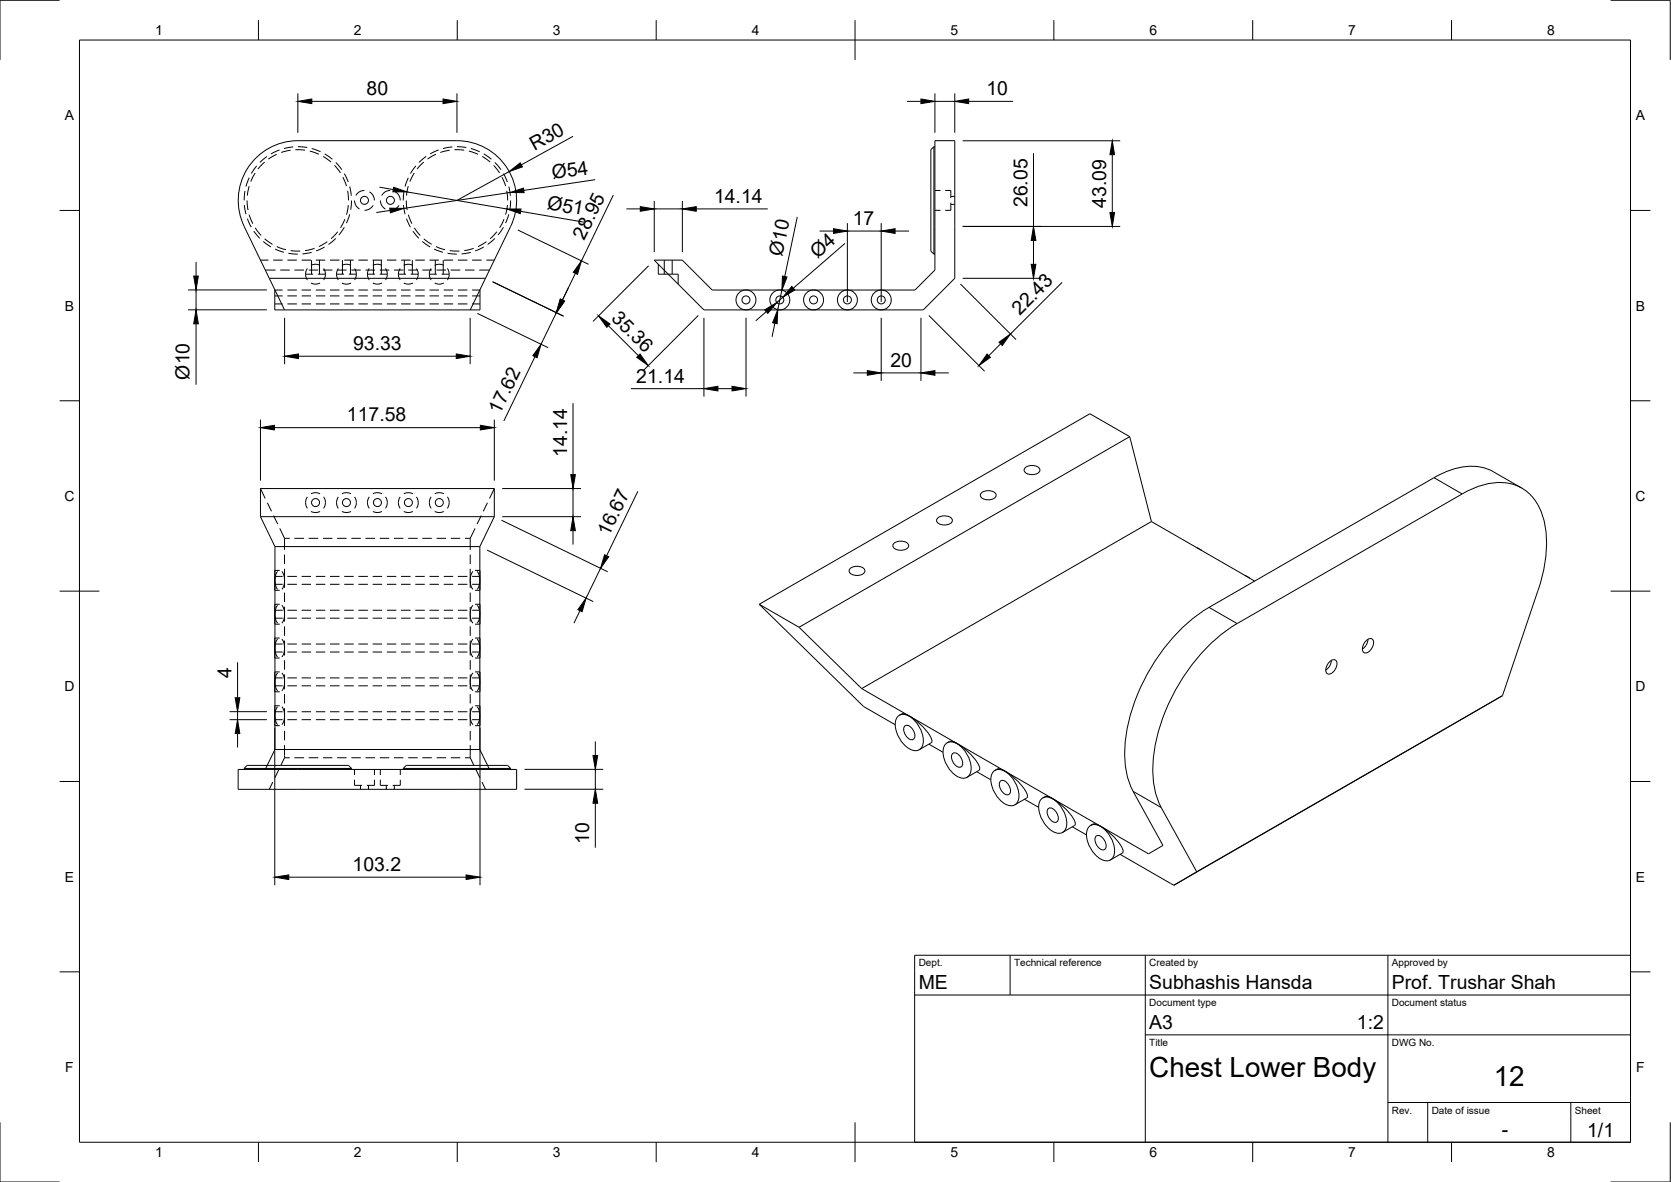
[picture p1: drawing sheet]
<svg xmlns="http://www.w3.org/2000/svg" width="420mm" height="297mm" viewBox="0 0 420 297" stroke-linecap="round" stroke-linejoin="round" font-family="sans-serif">
<!-- layer: Hidden -->
<g fill="none" stroke="#000" stroke-width=".25">
<path d="M67.1 39.3l-1.8 1.5M69.6 38.8l-2.1 1.2M70.3 37.7l-2.2 1M73.1 37.7l-2.4 .6M73.7 36.9l-2.3 .4M74.3 37.6l2.4 .1M74.9 36.9l2.3 .2M77.9 38l2.3 .8M78.4 37.3l2.2 .8M81.3 39.3l1.9 1.4M81.6 38.7l2 1.3M107.2 39.3l-1.9 1.5"/>
<path d="M109.6 38.8l-2.1 1.2M110.3 37.7l-2.2 1M113.1 37.7l-2.4 .6M113.7 36.9l-2.3 .4M114.3 37.6l2.4 .1M114.9 36.9l2.3 .2M117.9 38l2.3 .8M118.4 37.3l2.2 .8M121.3 39.3l1.9 1.4M121.6 38.7l2 1.3M61.4 51.5l.4 2.3M61.6 48l-.2 2.4"/>
<path d="M62.1 50.4l.3 2.4M62.2 55l1 2.1M62.7 46.8l-.5 2.4M62.7 54l.9 2.2M62.7 44.7l-.9 2.2M63.8 58.1l1.5 1.8M64.2 43.5l-1.1 2.1M64.2 57.3l1.5 1.9M64.5 41.7l-1.3 1.9M66.5 40.7l-1.6 1.8M84.1 41.6l1.5 1.9M84.4 40.8l1.5 1.8"/>
<path d="M84.4 59.9l-1.8 1.5M84.9 58.2l-1.7 1.8M86.2 44.5l.9 2.3M86.6 43.6l1 2.1M86.6 57.1l-1.4 2M86.7 55.1l-1.1 2.1M87.4 47.9l.2 2.5M87.6 51.5l-.5 2.4M87.9 46.9l.4 2.3M87.9 53.9l-.8 2.2M88.4 50.4l-.2 2.3M89.2 50.4l.4 1.4 .8 .7"/>
<path d="M91.6 47.9l-1.3 .4-.8 .8M92.9 48.2l.9 .9 .3 1.3M93.8 51.6l-1 1-1.1 .3M95.7 50.4l.4 1.4 .8 .7M98.1 47.9l-1.3 .4-.8 .8M99.4 48.2l.9 .9 .3 1.3M100.3 51.6l-1 1-1.2 .3M101.5 51.5l.4 2.3M101.6 48l-.2 2.4M102.2 50.4l.2 2.4M102.2 55l1 2.1M102.7 46.8l-.5 2.4"/>
<path d="M102.7 44.7l-.8 2.2M102.7 54l.9 2.2M103.8 58.1l1.5 1.8M104.2 43.5l-1.1 2.1M104.2 57.3l1.5 1.9M104.6 41.7l-1.4 1.9M106.6 40.7l-1.7 1.8M124.1 41.6l1.5 1.9M124.4 40.8l1.6 1.8M124.4 59.9l-1.8 1.5M124.9 58.2l-1.6 1.8M126.2 44.5l.9 2.3"/>
<path d="M126.6 43.6l1 2.1M126.6 57.1l-1.4 2M126.7 55.1l-1.1 2.1M127.4 47.9l.3 2.5M127.6 51.5l-.5 2.4M127.9 46.9l.4 2.3M127.9 53.9l-.8 2.2M128.4 50.4l-.2 2.3M235.1 47.9h1.4M235.1 52.9h1.4M237.7 47.9h1.4v1.9M239.1 51v1.9h-1.4"/>
<path d="M239.1 51.4h1M239.1 49.4h1M65.5 65.4h2M66.2 60.7l1.9 1.3M66.5 60l2 1.4M66.7 67.9h2.6M68.7 65.4h2.4M69.1 76.4h2M69.1 74.4h2M69.1 72.9h2M69.2 62.6l2.2 .8M69.6 62l2.3 .7"/>
<path d="M70.5 67.9h2.4M72.3 65.4h2.4M72.3 72.9h2.4M72.3 76.4h2.4M72.3 74.4h2.4M72.5 63.7l2.4 .2M73.1 63l2.4 .1M74 67.9h2.4M75.8 65.4h2.4M75.8 72.9h2.4M75.8 76.4h2.4M75.8 74.4h2.4"/>
<path d="M76.8 68.9l.1 .7 .4 .7M76.8 68.9h1.9M77.3 67.5l-.4 .7-.1 .7M77.6 67.9h2.4M78.2 66.7l.9-.3 1.4 .3M78.2 71.1l.9 .3 1.4-.3M78.3 65.4v3.5M78.4 63.4l-2.3 .4M79.1 62.4l-2.4 .6M79.4 65.4h2.4M79.4 72.9h2.4M79.4 76.4h2.4"/>
<path d="M79.4 74.4h2.4M79.9 68.9h1.9M80.3 65.4v3.5M81.2 67.9h2.4M81.4 67.5l.3 .7 .1 .7M81.6 62.1l-2.1 .9M81.8 68.9l-.1 .7-.3 .7M82.3 60.7l-2.1 1.3M83 65.4h2.4M83 72.9h2.4M83 76.4h2.4M83 74.4h2.4"/>
<path d="M84.6 68.9l.5 1.4M84.6 68.9h1.9M84.8 67.9h2.3M85.1 67.5l-.5 1.4M86 66.7l.9-.3 1.4 .3M86 71.1l.9 .3 1.4-.3M86.1 65.4v3.5M86.6 65.4h2.3M86.6 72.9h2.3M86.6 76.4h2.3M86.6 74.4h2.3M87.7 68.9h1.9"/>
<path d="M88.1 65.4v3.5M88.3 67.9h2.4M89.2 67.5l.4 1.4M89.6 68.9l-.4 1.4M90.1 65.4h2.4M90.1 72.9h2.4M90.1 76.4h2.4M90.1 74.4h2.4M91.9 67.9h2.4M92.4 68.9l.1 .7 .4 .7M92.4 68.9h1.9M92.9 67.5l-.4 .7-.1 .7"/>
<path d="M93.7 65.4h2.4M93.7 72.9h2.4M93.7 76.4h2.4M93.7 74.4h2.4M93.7 66.7l1-.3 1.3 .3M93.7 71.1l1 .3 1.3-.3M93.9 65.4v3.5M95.5 68.9h1.9M95.5 67.9h2.4M95.9 65.4v3.5M96.9 67.5l.4 .7 .1 .7M97.3 65.4h2.4"/>
<path d="M97.3 72.9h2.4M97.3 76.4h2.4M97.3 74.4h2.4M97.4 68.9l-.1 .7-.4 .7M99.1 67.9h2.3M100.2 68.9l.4 1.4M100.2 68.9h1.9M100.6 67.5l-.4 1.4M100.8 65.4h2.4M100.8 72.9h2.4M100.8 76.4h2.4M100.8 74.4h2.4"/>
<path d="M101.5 66.7l1-.3 1.3 .3M101.5 71.1l1 .3 1.3-.3M101.7 65.4v3.5M102.6 67.9h2.4M103.3 68.9h1.9M103.7 65.4v3.5M104.4 65.4h2.4M104.4 72.9h2.4M104.4 76.4h2.4M104.4 74.4h2.4M104.7 67.5l.5 1.4M105.2 68.9l-.5 1.4"/>
<path d="M106.2 60.7l1.9 1.3M106.2 67.9h2.4M106.6 60l1.9 1.4M107.9 68.9l.2 .7 .3 .7M107.9 68.9h2M108 65.4h2.4M108 72.9h2.4M108 76.4h2.4M108 74.4h2.4M108.4 67.5l-.3 .7-.2 .7M109.2 62.6l2.2 .8M109.3 66.7l1-.3 1.3 .3"/>
<path d="M109.3 71.1l1 .3 1.3-.3M109.5 65.4v3.5M109.6 62l2.3 .7M109.8 67.9h2.4M111 68.9h1.9M111.4 65.4v3.5M111.6 65.4h2.3M111.6 72.9h2.3M111.6 76.4h2.3M111.6 74.4h2.3M112.5 67.5l.3 .7 .1 .7M112.5 63.7l2.4 .2"/>
<path d="M112.9 68.9l-.1 .7-.3 .7M113.1 63l2.4 .1M113.3 67.9h2.4M115.1 65.4h2.4M115.1 72.9h2.4M115.1 76.4h2.4M115.1 74.4h2.4M116.9 67.9h2.4M118.4 63.4l-2.3 .4M118.7 65.4h2.4M118.7 72.9h1.9M118.7 76.4h2"/>
<path d="M118.7 74.4h2M119.1 62.4l-2.4 .6M120.5 67.9h2.6M121.6 62.1l-2.1 .9M122.3 65.4h2M122.3 60.7l-2.1 1.3M167 65.4v3.5M168 68.9h2.5v2.5M169 65.4v3.5M65.5 122.8l1.2 2.5M67.2 126.4l1.1 2.1M68.8 129.6l1 2.1"/>
<path d="M70.3 132.8l1.2 2.5M71.5 135.3v2.9M71.5 139.4v2.4M71.5 135.3h1.4M74 135.3h2.4M77.3 124.9a2.43 2.43 0 0 0 0 2.8M77.6 135.3h2.4M78.2 124.1l.9-.3 1.4 .3M78.2 128.5l1.1 .3 1.2-.3M81.2 135.3h2.4M81.4 124.9a2.43 2.43 0 0 1 0 2.8M84.8 135.3h2.3"/>
<path d="M85.1 124.9a2.49 2.49 0 0 0 0 2.8M86 124.1l.9-.3 1.4 .3M86 128.5l1.1 .3 1.2-.3M88.3 135.3h2.4M89.2 124.9a2.53 2.53 0 0 1 0 2.8M91.9 135.3h2.4M92.9 124.9a2.43 2.43 0 0 0 0 2.8M93.7 124.1l1-.3 1.3 .3M93.7 128.5l1.2 .3 1.1-.3M95.5 135.3h2.4M96.9 124.9a2.43 2.43 0 0 1 0 2.8M99.1 135.3h2.3"/>
<path d="M100.6 124.9a2.49 2.49 0 0 0 0 2.8M101.5 124.1l1-.3 1.3 .3M101.5 128.5l1.2 .3 1.1-.3M102.6 135.3h2.4M104.7 124.9a2.53 2.53 0 0 1 0 2.8M106.2 135.3h2.4M108.4 124.9a2.43 2.43 0 0 0 0 2.8M109.3 124.1l1-.3 1.3 .3M109.3 128.5l1.1 .3 1.2-.3M109.8 135.3h2.4M112.5 124.9a2.43 2.43 0 0 1 0 2.8M113.3 135.3h2.4"/>
<path d="M116.9 135.3h1.3M118.2 135.3v2.9M118.2 139.4v2.4M119.4 132.8l-1.2 2.5M121 129.6l-1 2.1M122.6 126.4l-1.1 2.1M124.3 122.8l-1.2 2.5M69.1 146.8h2M69.1 144.9h2M69.1 155.3h2M69.1 153.4h2M69.1 148.3h1.2"/>
<path d="M69.1 143.3h1.2M69.1 156.9h1.2M69.1 151.9h1.2M69.8 143.6a4.1 4.1 0 0 0 0 4.5M69.8 152.1a4.1 4.1 0 0 0 0 4.5M70.9 143.6a4.1 4.1 0 0 1 0 4.5M70.9 152.1a4.1 4.1 0 0 1 0 4.5M71.5 142.9v4.8M71.5 148.9v2.4M71.5 152.5v3.7M71.5 157.4v2.4M72.3 146.8h2.4"/>
<path d="M72.3 144.9h2.4M72.3 155.3h2.4M72.3 153.4h2.4M75.8 146.8h2.4M75.8 144.9h2.4M75.8 155.3h2.4M75.8 153.4h2.4M79.4 146.8h2.4M79.4 144.9h2.4M79.4 155.3h2.4M79.4 153.4h2.4M83 146.8h2.4"/>
<path d="M83 144.9h2.4M83 155.3h2.4M83 153.4h2.4M86.6 146.8h2.3M86.6 144.9h2.3M86.6 155.3h2.3M86.6 153.4h2.3M90.1 146.8h2.4M90.1 144.9h2.4M90.1 155.3h2.4M90.1 153.4h2.4M93.7 146.8h2.4"/>
<path d="M93.7 144.9h2.4M93.7 155.3h2.4M93.7 153.4h2.4M97.3 146.8h2.4M97.3 144.9h2.4M97.3 155.3h2.4M97.3 153.4h2.4M100.8 146.8h2.4M100.8 144.9h2.4M100.8 155.3h2.4M100.8 153.4h2.4M104.4 146.8h2.4"/>
<path d="M104.4 144.9h2.4M104.4 155.3h2.4M104.4 153.4h2.4M108 146.8h2.4M108 144.9h2.4M108 155.3h2.4M108 153.4h2.4M111.6 146.8h2.3M111.6 144.9h2.3M111.6 155.3h2.3M111.6 153.4h2.3M115.1 146.8h2.4"/>
<path d="M115.1 144.9h2.4M115.1 155.3h2.4M115.1 153.4h2.4M118.2 142.9v4.8M118.2 148.9v2.4M118.2 152.5v3.7M118.2 157.4v2.4M118.7 146.8h2M118.7 144.9h2M118.7 155.3h2M118.7 153.4h2M118.9 143.6a4.1 4.1 0 0 0 0 4.5"/>
<path d="M118.9 152.1a4.1 4.1 0 0 0 0 4.5M119.4 148.3h1.2M119.4 143.3h1.2M119.4 156.9h1.2M119.4 151.9h1.2M120 143.6a4.1 4.1 0 0 1 0 4.5M120 152.1a4.1 4.1 0 0 1 0 4.5M69.1 178.9h2M69.1 172.3h2M69.1 170.4h2M69.1 163.9h2M69.1 161.8h2"/>
<path d="M69.1 177.4h1.2M69.1 173.8h1.2M69.1 168.9h1.2M69.1 165.4h1.2M69.1 160.3h1.2M69.8 177.6a4.1 4.1 0 0 0 0 4.5M69.8 169.1a4.1 4.1 0 0 0 0 4.5M69.8 160.6a4.1 4.1 0 0 0 0 4.5M70.9 177.6a4.1 4.1 0 0 1 0 4.5M70.9 169.1a4.1 4.1 0 0 1 0 4.5M70.9 160.6a4.1 4.1 0 0 1 0 4.5M71.5 161v3.7"/>
<path d="M71.5 165.9v2.4M71.5 169.5v3.7M71.5 174.4v2.4M71.5 178v4.5M72.3 178.9h2.4M72.3 172.3h2.4M72.3 170.4h2.4M72.3 163.9h2.4M72.3 161.8h2.4M75.8 178.9h2.4M75.8 172.3h2.4M75.8 170.4h2.4"/>
<path d="M75.8 163.9h2.4M75.8 161.8h2.4M79.4 178.9h2.4M79.4 172.3h2.4M79.4 170.4h2.4M79.4 163.9h2.4M79.4 161.8h2.4M83 178.9h2.4M83 172.3h2.4M83 170.4h2.4M83 163.9h2.4M83 161.8h2.4"/>
<path d="M86.6 178.9h2.3M86.6 172.3h2.3M86.6 170.4h2.3M86.6 163.9h2.3M86.6 161.8h2.3M90.1 178.9h2.4M90.1 172.3h2.4M90.1 170.4h2.4M90.1 163.9h2.4M90.1 161.8h2.4M93.7 178.9h2.4M93.7 172.3h2.4"/>
<path d="M93.7 170.4h2.4M93.7 163.9h2.4M93.7 161.8h2.4M97.3 178.9h2.4M97.3 172.3h2.4M97.3 170.4h2.4M97.3 163.9h2.4M97.3 161.8h2.4M100.8 178.9h2.4M100.8 172.3h2.4M100.8 170.4h2.4M100.8 163.9h2.4"/>
<path d="M100.8 161.8h2.4M104.4 178.9h2.4M104.4 172.3h2.4M104.4 170.4h2.4M104.4 163.9h2.4M104.4 161.8h2.4M108 178.9h2.4M108 172.3h2.4M108 170.4h2.4M108 163.9h2.4M108 161.8h2.4M111.6 178.9h2.3"/>
<path d="M111.6 172.3h2.3M111.6 170.4h2.3M111.6 163.9h2.3M111.6 161.8h2.3M115.1 178.9h2.4M115.1 172.3h2.4M115.1 170.4h2.4M115.1 163.9h2.4M115.1 161.8h2.4M118.2 161v3.7M118.2 165.9v2.4M118.2 169.5v3.7"/>
<path d="M118.2 174.4v2.4M118.2 178v4.5M118.7 178.9h2M118.7 172.3h2M118.7 170.4h2M118.7 163.9h2M118.7 161.8h2M118.9 177.6a4.1 4.1 0 0 0 0 4.5M118.9 169.1a4.1 4.1 0 0 0 0 4.5M118.9 160.6a4.1 4.1 0 0 0 0 4.5M119.4 177.4h1.2M119.4 173.8h1.2"/>
<path d="M119.4 168.9h1.2M119.4 165.4h1.2M119.4 160.3h1.2M120 177.6a4.1 4.1 0 0 1 0 4.5M120 169.1a4.1 4.1 0 0 1 0 4.5M120 160.6a4.1 4.1 0 0 1 0 4.5M67.2 192.3l-.5 1.1M68.6 196.5l-.9 1.9M69.1 180.9h2M69.1 182.4h1.2M70.1 193.3l-1 2.2M71.5 183.7v2.3"/>
<path d="M71.5 187.2v3.2M71.5 190.4l-.8 1.8M71.5 190.4h1.4M72.3 180.9h2.4M74 190.4h2.4M75.8 180.9h2.4M77.6 190.4h2.4M79.4 180.9h2.4M81.2 190.4h2.4M83 180.9h2.4M84.8 190.4h2.3M86.6 180.9h2.3"/>
<path d="M88.3 190.4h2.4M89.1 195.9v1.5h1.9M89.1 193.4v1.4M90.1 180.9h2.4M90.6 197.4v1M91.9 190.4h2.4M92.6 197.4v1M93.7 180.9h2.4M94.1 195.9v1.5h-1.9M94.1 193.4v1.4M95.5 190.4h2.4M95.6 195.9v1.5h1.9"/>
<path d="M95.6 193.4v1.4M97.1 197.4v1M97.3 180.9h2.4M99.1 190.4h2.3M99.1 197.4v1M100.6 195.9v1.5h-1.9M100.6 193.4v1.4M100.8 180.9h2.4M102.6 190.4h2.4M104.4 180.9h2.4M106.2 190.4h2.4M108 180.9h2.4"/>
<path d="M109.8 190.4h2.4M111.6 180.9h2.3M113.3 190.4h2.4M115.1 180.9h2.4M116.9 190.4h1.3M118.2 183.7v2.3M118.2 187.2v3.2M118.2 190.4l.9 1.8M118.7 180.9h2M119.4 182.4h1.2M119.6 193.3l1.1 2.2M121.2 196.5l.9 1.9"/>
<path d="M122.6 192.3l.5 1.1"/>
</g>
<!-- layer: Visible -->
<g fill="none" stroke="#000" stroke-width=".25">
<path d="M74.9 35.4h40a15 15 0 0 1 13.5 21.5l-6.3 13M74.9 35.4a15 15 0 0 0-13.5 21.5l10.1 21M234.8 36.9l-.7 .7v25.5l.7 .8M234.8 36.9v27M234.8 36.9h.3M67.7 69.9h54.4M69.1 72.9v5h51.6l-.1-5M122.1 69.9l-3.9 8M164.5 65.4h7.1l7.5 7.5h51l5-5v-32.5h5v34.5l-8 8h-55.1zM165.5 66.4v2.5h2.5M234.8 63.9h.3M257.7 117.6a2.63 2.63 0 0 1 3.8 .4 1.63 1.63 0 0 1-2 1.3 1.63 1.63 0 0 1-2-1.3z"/>
<path d="M284.1 109.7l-10.1-5.7-83.1 47.9M284.1 109.7l5.4 21.4M284.1 109.7l-83.2 47.9M65.5 129.8l3.6 7.6M65.5 129.8v-7h58.8v7M65.5 129.8h58.8M69.1 137.4v50.9M69.1 137.4h51.5M120.6 137.4v50.9M124.3 129.8l-3.7 7.6M224.7 136.6a2.63 2.63 0 0 1 3.8 .4 1.63 1.63 0 0 1-2 1.3 1.63 1.63 0 0 1-2-1.3zM235.7 130.3a2.63 2.63 0 0 1 3.8 .3 1.63 1.63 0 0 1-2 1.3 1.63 1.63 0 0 1-2-1.3z"/>
<path d="M246.7 123.9a2.63 2.63 0 0 1 3.8 .4 1.63 1.63 0 0 1-2 1.3 1.63 1.63 0 0 1-2-1.3zM289.5 131.1l26 14.9M289.5 131.1l-72.8 41.9M300.9 137.7l1.3 .7M382.6 122.6l-7-4a13.5 13.5 0 0 0-12.4 .1l-2.6 1.3-56.6 32.6a46.7 46.7 0 0 0-19.3 25.4 30.1 30.1 0 0 0-.8 18.5l1 2.4M69.1 143.3v5M69.1 151.9v5M120.6 143.3v5M120.6 151.9v5M190.9 151.9l10 5.7M190.9 151.9l26.2 25.7 8 4.5M200.9 157.6l15.8 15.4"/>
<path d="M213.7 142.9a2.63 2.63 0 0 1 3.8 .4 1.63 1.63 0 0 1-2 1.3 1.63 1.63 0 0 1-2-1.3zM313 144.6l1.3 .7M69.1 177.4v5M69.1 168.9v4.9M69.1 160.3v5.1M120.6 177.4v5M120.6 168.9v4.9M120.6 160.3v5.1M216.7 173l12 7M226.7 179.4l-.6 .4M226.7 179.4h.6l1.4 .5M228.7 180l36 20.7"/>
<path d="M228.7 179.9a13.8 13.8 0 0 1 5.6 6.2l-.2 .6M334.4 166.2a1 1 0 0 1 1.4-.3 1 1 0 0 1 .3 1.3l-.3 1a1.62 1.62 0 0 1-2.2 1 2.4 2.4 0 0 1 .8-3zM334.8 165.9a3.1 3.1 0 0 1-1.5 2.5M343.6 160.9a1 1 0 0 1 1.4-.3 1 1 0 0 1 .3 1.3l-.3 1a1.62 1.62 0 0 1-2.2 1 2.4 2.4 0 0 1 .8-3zM344 160.7a3.1 3.1 0 0 1-1.5 2.4M377.8 174.8l8.9-26.4a29.7 29.7 0 0 0 .8-19.7 11.1 11.1 0 0 0-13.8-7.1 22.3 22.3 0 0 0-6 2.5l-56.6 32.6a46.7 46.7 0 0 0-19.3 25.4 30.1 30.1 0 0 0-.8 18.5l1 2.3 8.9 16.2M377.8 174.8l-82.7 47.7M377.8 174.8l-76.9 44.3M59.9 193.4h70v5h-70zM61.4 193.1l.7-.8h25.5l.8 .8M61.4 193.1h27M61.4 193.1v.3"/>
<path d="M69.1 188.3l-1.9 4M69.1 188.3h51.5M88.4 193.1v.3M101.4 193.1l.8-.8h25.5l.7 .8M101.4 193.1h27M101.4 193.1v.3M120.6 188.3l2 4M128.4 193.1v.3M225.7 180.1a2.54 2.54 0 0 1 3.6 .3 7 7 0 0 1 2.6 7.2 2.1 2.1 0 0 1-3.3 .6 7.5 7.5 0 0 1-3.4-6.9zM227.5 182.5a1.62 1.62 0 0 1 2.1 1 1.63 1.63 0 0 1-.1 2.4 2.49 2.49 0 0 1-2-3.4zM233.6 187l3.5 2M234.1 186.7l-3 1.7"/>
<path d="M237.7 187a2.54 2.54 0 0 1 3.6 .3 7 7 0 0 1 2.6 7.2 2.1 2.1 0 0 1-3.2 .6 7.5 7.5 0 0 1-3.5-6.9zM238.7 186.4l-.6 .3M238.7 186.3a5.1 5.1 0 0 1 3.7 1.7 12.3 12.3 0 0 1 4 5l-.3 .6M239.5 189.4a1.62 1.62 0 0 1 2.2 1 1.63 1.63 0 0 1-.2 2.4 2.49 2.49 0 0 1-2-3.4zM245.6 193.9l3.5 2.1M246.1 193.6l-3 1.7M249.7 193.9a2.54 2.54 0 0 1 3.6 .4 7 7 0 0 1 2.6 7.1 2.1 2.1 0 0 1-3.2 .6 7.5 7.5 0 0 1-3.5-6.9zM250.7 193.3a5.1 5.1 0 0 1 3.7 1.7 12.3 12.3 0 0 1 4 5l-.3 .5-2.9 1.8M250.7 193.3l-.5 .3M251.5 196.3a1.62 1.62 0 0 1 2.2 1 1.63 1.63 0 0 1-.2 2.4 2.49 2.49 0 0 1-2-3.4zM284.9 198.9l7.5 13.6-3.6 2.1-24.1-13.9M257.6 200.9l3.6 2"/>
<path d="M261.8 200.9a2.54 2.54 0 0 1 3.5 .3 7 7 0 0 1 2.7 7.1 2.1 2.1 0 0 1-3.3 .6 7.5 7.5 0 0 1-3.5-6.9zM262.2 200.5a1.94 1.94 0 0 1 2.5 .2M263.6 203.2a1.62 1.62 0 0 1 2.1 1.1 1.63 1.63 0 0 1-.2 2.3 2.49 2.49 0 0 1-1.9-3.4zM264.7 200.7a13.8 13.8 0 0 1 5.7 6.2l-.2 .6-3 1.7M269.6 207.8l3.6 2M273.8 207.8a2.54 2.54 0 0 1 3.6 .3 7 7 0 0 1 2.6 7.1 2.1 2.1 0 0 1-3.3 .7 7.5 7.5 0 0 1-3.4-7zM274.2 207.4a1.94 1.94 0 0 1 2.6 .3 13.8 13.8 0 0 1 5.6 6.1l-.2 .6M275.6 210.1a1.62 1.62 0 0 1 2.1 1.1 1.63 1.63 0 0 1-.1 2.4 2.49 2.49 0 0 1-2-3.5zM281.6 214.7l13.5 7.8M282.2 214.4l-3 1.7M300.9 219.1l-5.8 3.4"/>
<circle cx="91.6" cy="50.4" r="1.01"/>
<circle cx="98.2" cy="50.4" r="1.01"/>
<circle cx="187.6" cy="75.4" r="2.51"/>
<circle cx="187.6" cy="75.4" r="1.01"/>
<circle cx="196.1" cy="75.4" r="2.51"/>
<circle cx="196.1" cy="75.4" r="1.01"/>
<circle cx="204.6" cy="75.4" r="2.51"/>
<circle cx="204.6" cy="75.4" r="1.01"/>
<circle cx="213.1" cy="75.4" r="2.51"/>
<circle cx="213.1" cy="75.4" r="1.01"/>
<circle cx="221.6" cy="75.4" r="2.51"/>
<circle cx="221.6" cy="75.4" r="1.01"/>
<circle cx="79.3" cy="126.3" r="1.01"/>
<circle cx="87.1" cy="126.3" r="1.01"/>
<circle cx="94.9" cy="126.3" r="1.01"/>
<circle cx="102.7" cy="126.3" r="1.01"/>
<circle cx="110.5" cy="126.3" r="1.01"/>
</g>
<!-- layer: Visible Narrow -->
<path d="M360.6 120l7 4.1M304 152.6l7.1 4.1M284.9 198.9l7.1 4" fill="none" stroke="#000" stroke-width=".25"/>
<!-- layer: Border -->
<g fill="none" stroke="#000" stroke-width=".25">
<path d="M15 .1h-15v15M20 10.1h390v276.9h-390zM65 5.1v5M115 5.1v5M165 5.1v5M215 5.1v10M265 5.1v5M315 5.1v5M365 5.1v5M405 .1h15v15M15 52.9h5M410 52.9h5"/>
<path d="M15 100.7h5M410 100.7h5M15 148.6h10M405 148.6h10M15 196.4h5M410 196.4h5M15 244.2h5M410 244.2h5M0 282.1v14.9h15M65 287v5M115 287v5M165 287v5"/>
<path d="M215 282.1v9.9M265 287v5M315 287v5M365 287v5M420 282.1v14.9h-15"/>
</g>
<!-- layer: TitleBlock -->
<path d="M230 240.1h180v46.9h-180zM230 250h180M254 240.1v9.9M288 240.1v46.9M349 240.1v46.9M288 260.1h122M349 277.1h61M359 277.1v9.9M395 277.1v9.9" fill="none" stroke="#000" stroke-width=".25"/>
<!-- layer: Dimensions -->
<g fill="none" stroke="#000" stroke-width=".25">
<path d="M74.9 23.5v9.9M78.4 25.5h33M114.9 23.5v9.9M144.1 34.3l-13 7.1M228.1 25.5h3.5M235.1 25.5h5M235.1 23.5v9.9M240.1 23.5v9.9M242.1 35.4h39.6M243.6 25.5h11.1M259.9 38.5v18.4M279.7 38.9v14.5"/>
<path d="M95.4 47l3.5 .6M98.1 52.9l-3.5 .5M102.3 48.2l25.2 4.3M128 43.1l-13.1 7.3M128.2 48.4l-26.7 4M130.2 57.8l17.8 8.6M130.9 53.1l15.9 2.7M149.6 45.2l-17.9 2.6M154.2 49l-8 16.6M157.5 52.5h3.5M164.5 50.5v12.9M164.5 52.5h7.1"/>
<path d="M171.6 50.5v12.9M175.1 52.5h17.9M200.5 54.5l-3.2 15M206.1 58.1h3.5M213.1 56.1v19.8M213.1 58.1h8.5M221.6 56.1v19.8M225.1 58.1h3.5M242.1 56.9h39.6M47.3 72.9h19.8M47.3 77.9h19.8M49.3 65.9v3.5"/>
<path d="M49.3 72.9v5M71.6 79.9v11.6M118.2 79.9v11.6M120 78.7l17.8 8.7M123.9 70.8l17.8 8.6M139.9 78.6l-3.9 7.9M144.7 68.7l-3.3 6.7M163.1 66.8l-14 14M175.6 79.3l-14 14M177 79.9v19.8M187.6 79.9v19.8M192.7 78.3l-2.7 2.3"/>
<path d="M196.6 72.9l-1 4.9M196.8 74.7l-1.5 1.3M212.5 61.2l-13 11.2M221.6 79.9v15.8M231.6 79.9v15.8M233.6 79.3l14 14M241.5 71.4l14 14M242.1 69.9h19.8M259.9 60.4v6M267.1 71l-13 12.9M49.3 81.4v15.3M75.1 89.5h39.6"/>
<path d="M134.5 89.6l-7.8 16.2M153 81.8l7.5 7.6M158.6 97.7h18.4M180.5 97.7h3.6M194.8 81.2l-.7 3.5M214.6 93.7h3.5M221.6 93.7h10M235.1 93.7h3.5M251.6 86.4l-3 3M65.5 105.5v15.3M69 107.5h51.8M124.3 105.5v15.3"/>
<path d="M144.1 101.3v18M122.4 138.2l26.8 13M126.1 130.7l26.7 13M126.3 129.8h19.8M126.3 122.8h19.8M144.1 122.8v7M144.1 133.4v3.4M160.4 123.5l-7.9 16.2M145.8 153.5l-1.5 3.1M151 142.8l-3.6 7.5M57.7 178.8h9.4M59.7 166.4v9"/>
<path d="M59.7 178.8v2.1M57.7 180.9h9.4M59.7 184.3v3.5M69.1 182.8v39.6M120.7 182.8v39.6M131.9 193.3h19.8M131.9 198.3h19.8M149.7 186.3v3.6M149.7 193.3v5M149.7 201.9v11.1M72.6 220.4h44.6"/>
</g>
<g fill="#000" stroke="#000" stroke-width=".25">
<path d="M74.9 25.5l3.5-.6v1.1zM111.4 24.9l3.5 .6-3.5 .5zM231.6 24.9l3.5 .6-3.5 .5zM240.1 25.5l3.5-.6v1.1zM279.7 35.4l.5 3.5h-1.1zM98 52.3l3.5 .1-3.3 1.1zM99 47.1l3.3 1.1h-3.5zM128 43.1l2.8-2.2 .6 1zM127.5 52.5h3.5l-.2 1.2zM128.2 48.4l3.4-1.1 .2 1.1zM161 51.9l3.5 .6-3.5 .6zM171.6 52.5l3.5-.6v1.2z"/>
<path d="M209.6 57.5l3.5 .6-3.5 .6zM221.6 58.1l3.5-.6v1.2zM279.1 53.4h1.1l-.5 3.5zM48.7 69.4h1.2l-.6 3.5zM140.9 75.2l1 .5-2 2.9zM146.2 65.6l-1 3.3-1.1-.5zM192.3 77.9l3-1.9-2.2 2.7zM196.7 69.4l1.2 .2-1.3 3.3zM199.1 72l.8 .9-3.1 1.8zM259.3 66.4h1.2l-.6 3.5zM259.9 56.9l.6 3.5h-1.2zM49.3 77.9l.6 3.5h-1.2z"/>
<path d="M71.6 89.5l3.5-.6v1.2zM114.7 88.9l3.5 .6-3.5 .6zM136 86.5l-1 3.4-1-.5zM150.5 79.4l2.9 2-.8 .9zM160.1 89.8l.8-.8 2.1 2.9zM177 97.7l3.5-.6v1.1zM184.1 97.1l3.5 .6-3.5 .5zM195.6 77.8l-.2 3.6-1.1-.3zM218.1 93.1l3.5 .6-3.5 .6zM231.6 93.7l3.5-.6v1.2zM248.2 89l.8 .8-2.9 2.1zM251.2 86l2.9-2.1-2.1 2.9z"/>
<path d="M65.5 107.5l3.5-.6v1.1zM120.8 106.9l3.5 .6-3.5 .5zM143.5 119.3h1.2l-.6 3.5zM144.1 129.8l.6 3.6h-1.2zM152 139.4l1.1 .5-2.1 2.9zM147.4 150.3l-1 3.4-1.1-.5zM59.1 175.4h1.2l-.6 3.4zM59.7 180.9l.6 3.4h-1.2zM149.1 189.9h1.2l-.6 3.4zM69.1 220.4l3.5-.5v1.1zM117.2 219.9l3.5 .5-3.5 .6zM149.7 198.3l.6 3.6h-1.2z"/>
</g>
<g font-size="7">
<text x="289" y="270.6">Chest Lower Body</text>
<text x="375.6" y="273">12</text>
</g>
<g font-size="4.9">
<text x="92.2" y="23.9">80</text>
<text x="248" y="23.9">10</text>
<text x="134.4" y="37.8" transform="rotate(-29 134.4 37.8)">R30</text>
<text x="139" y="45.1" transform="rotate(-8 139 45.1)">Ø54</text>
<text x="137.4" y="52.5" transform="rotate(10 137.4 52.5)">Ø51</text>
<text x="179.5" y="51">14.14</text>
<text x="258.3" y="52.1" transform="rotate(-90 258.3 52.1)">26.05</text>
<text x="278.1" y="52.2" transform="rotate(-90 278.1 52.2)">43.09</text>
<text x="214.4" y="56.6">17</text>
<text x="146.9" y="60.5" transform="rotate(-64 146.9 60.5)">28.95</text>
<text x="196.7" y="64.5" transform="rotate(-78 196.7 64.5)">Ø10</text>
<text x="205.5" y="65" transform="rotate(-41 205.5 65)">Ø4</text>
<text x="153.5" y="80.2" transform="rotate(45 153.5 80.2)">35.36</text>
<text x="256.4" y="79.4" transform="rotate(-45 256.4 79.4)">22.43</text>
<text x="88.8" y="88">93.33</text>
<text x="47.6" y="95.4" transform="rotate(-90 47.6 95.4)">Ø10</text>
<text x="223.9" y="92.1">20</text>
<text x="160" y="96.2">21.14</text>
<text x="87.2" y="105.9">117.58</text>
<text x="125.7" y="104.3" transform="rotate(-64 125.7 104.3)">17.62</text>
<text x="142.6" y="114.8" transform="rotate(-90 142.6 114.8)">14.14</text>
<text x="153.1" y="135" transform="rotate(-64 153.1 135)">16.67</text>
<text x="58.2" y="170.4" transform="rotate(-90 58.2 170.4)">4</text>
<text x="148.1" y="212.1" transform="rotate(-90 148.1 212.1)">10</text>
<text x="88.6" y="218.9">103.2</text>
<text x="231" y="248.5">ME</text>
<text x="289" y="248.5">Subhashis Hansda</text>
<text x="350" y="248.5">Prof. Trushar Shah</text>
<text x="289" y="258.6">A3</text>
<text x="341.2" y="258.6">1:2</text>
<text x="377.7" y="285.5">-</text>
<text x="399.1" y="285.7">1/1</text>
</g>
<g font-size="3.5">
<text x="39" y="8.8">1</text>
<text x="89" y="8.8">2</text>
<text x="139" y="8.8">3</text>
<text x="189" y="8.8">4</text>
<text x="239" y="8.8">5</text>
<text x="289" y="8.8">6</text>
<text x="339" y="8.8">7</text>
<text x="389" y="8.8">8</text>
<text x="16.3" y="30.2">A</text>
<text x="411.3" y="30.2">A</text>
<text x="16.3" y="78">B</text>
<text x="411.3" y="78">B</text>
<text x="16.2" y="125.9">C</text>
<text x="411.2" y="125.9">C</text>
<text x="16.2" y="173.7">D</text>
<text x="411.2" y="173.7">D</text>
<text x="16.3" y="221.6">E</text>
<text x="411.3" y="221.6">E</text>
<text x="16.4" y="269.4">F</text>
<text x="411.4" y="269.4">F</text>
<text x="39" y="290.8">1</text>
<text x="89" y="290.8">2</text>
<text x="139" y="290.8">3</text>
<text x="189" y="290.8">4</text>
<text x="239" y="290.8">5</text>
<text x="289" y="290.8">6</text>
<text x="339" y="290.8">7</text>
<text x="389" y="290.8">8</text>
</g>
<g font-size="2.5">
<text x="231" y="242.9">Dept.</text>
<text x="255" y="242.9">Technical reference</text>
<text x="289" y="242.9">Created by</text>
<text x="350" y="242.9">Approved by</text>
<text x="289" y="252.8">Document type</text>
<text x="350" y="252.8">Document status</text>
<text x="289" y="262.9">Title</text>
<text x="350" y="262.9">DWG No.</text>
<text x="350" y="279.9">Rev.</text>
<text x="360" y="279.9">Date of issue</text>
<text x="396" y="279.9">Sheet</text>
</g>
</svg>
